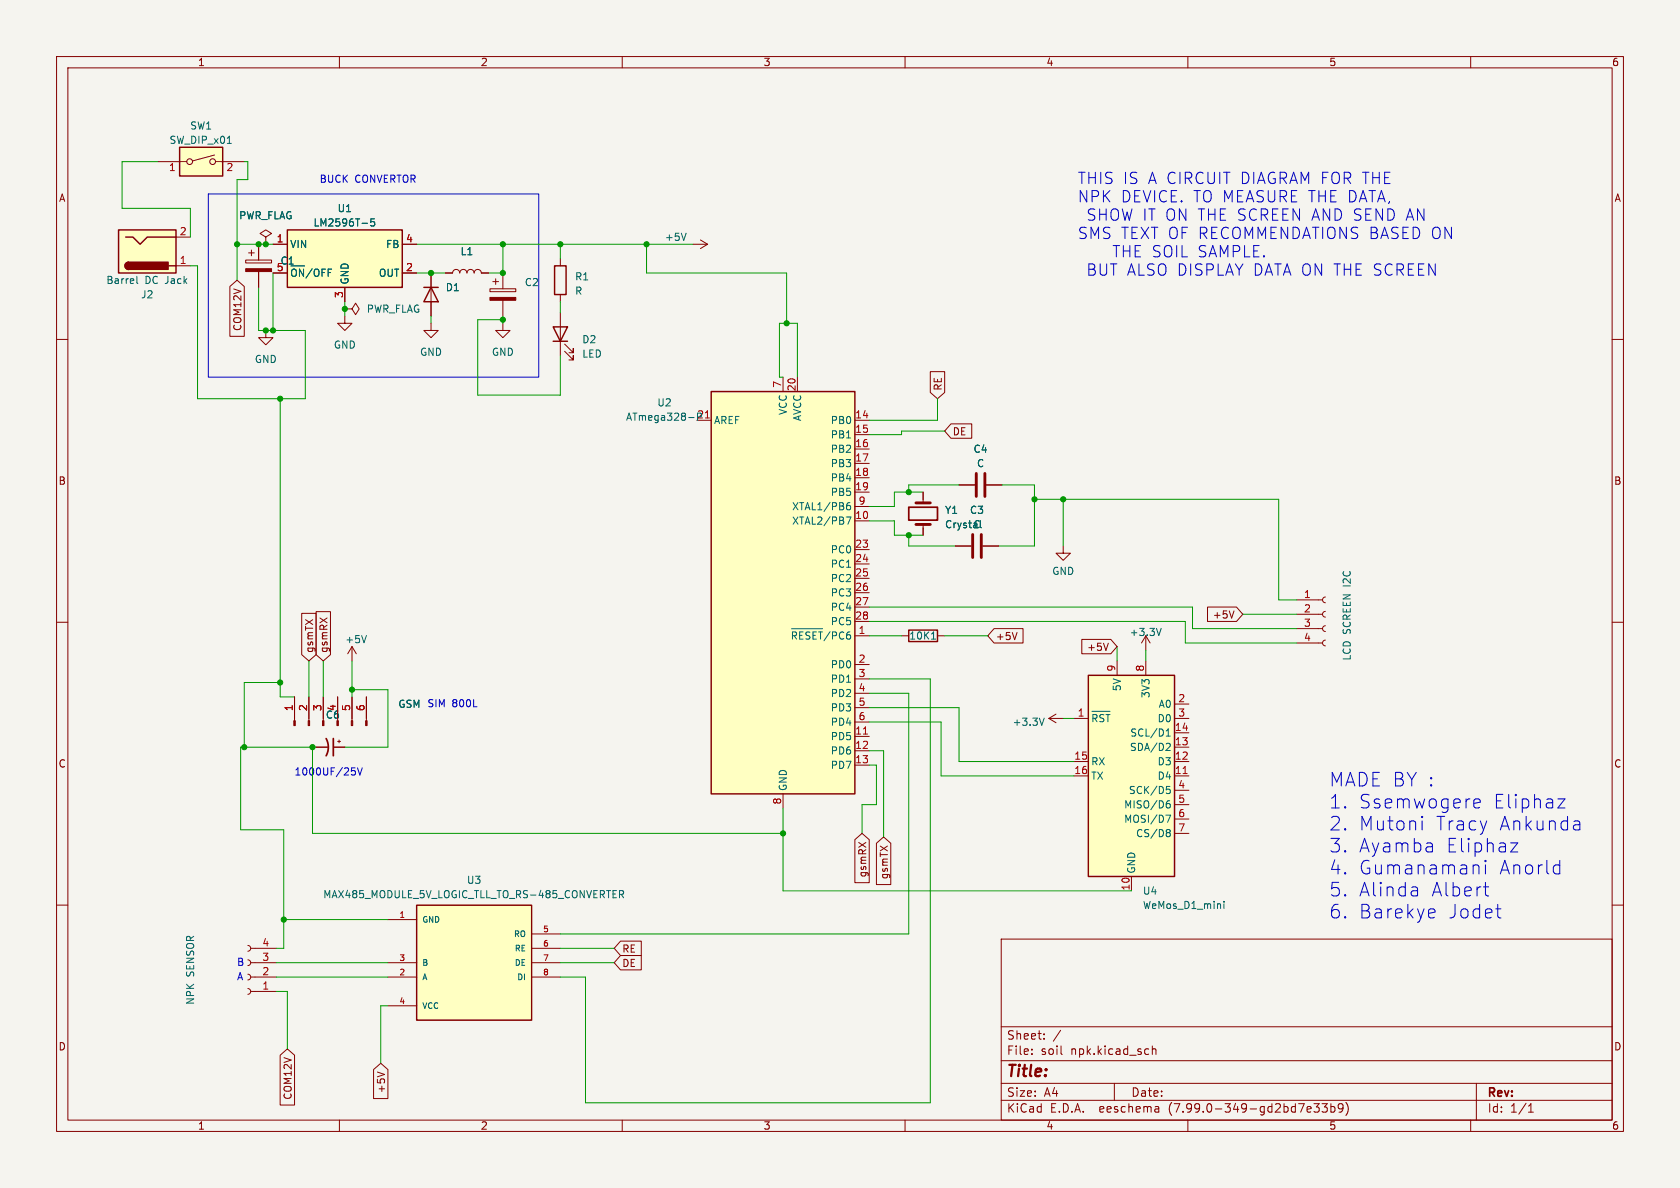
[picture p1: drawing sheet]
<svg xmlns="http://www.w3.org/2000/svg" width="297mm" height="210mm" viewBox="0 0 297 210" stroke-linecap="round" stroke-linejoin="round" font-family="sans-serif">
<path d="M0 0h297v210h-297z" fill="#f5f4ef" stroke="#f5f4ef" stroke-width=".18"/>
<g fill="none" stroke="#840000" stroke-width=".18">
<path d="M10 10h277v190h-277zM12 12h273v186h-273zM60 10v2M110 10v2M160 10v2M210 10v2M260 10v2M27.9 28.6h5.1M37.9 27.4l-3.9 1M38.1 28.6h5.1M10 60h2M31.1 47h2.6"/>
<path d="M31.1 41.9h2.6M40.6 50.6l1.3-1.1 1.3 1.1v8.9h-2.6zM43.4 46h4.6v.5h-4.6zM43.9 44.7h1.1M44.4 44.2v1M45.7 43.2v2.8M45.7 48v2.8M47 58.4v1.3h1.3l-1.3 1.3-1.3-1.3h1.3M47 41.9l1-.6-1-.7-1 .7 1 .6v1.3M47 43.2h.1M48.3 43.2h2.5M48.3 48.3h2.5"/>
<path d="M61 54.6h1.2l.7-1 .6 1-.6 1-.7-1M61 54.6h.1M61 55.9v1.3h1.2l-1.2 1.2-1.3-1.2h1.3M61 50.8v2.5M71.1 43.2h2.6M71.1 48.3h2.6M76.2 57.2v1.2h1.3l-1.3 1.3-1.3-1.3h1.3M76.2 48.3v7.6M78.7 48.3h1.3a.64 .64 0 0 1 .6-.7 .64 .64 0 0 1 .7 .7 .64 .64 0 0 1 .6-.7 .64 .64 0 0 1 .6 .7 .64 .64 0 0 1 .7-.7 .64 .64 0 0 1 .6 .7 .64 .64 0 0 1 .7-.7 .64 .64 0 0 1 .6 .7h1.3M86.6 51.1h4.6v.5h-4.6zM87.1 49.8h1M87.6 49.3v1"/>
<path d="M88.9 57.2v1.2h1.3l-1.3 1.3-1.3-1.3h1.3M88.9 48.3v2.8M88.9 53.1v2.8M99.1 45.7v1.3M99.1 52.1v1.2M99.1 55.2v7.7M122.6 43.2h2.5M123.8 42.4l1.3 .8M125.1 43.2l-1.3 .7M285 60h2M99.8 62.1l1.5 1.5v-.7v.7h-.7M99.8 60.8l1.5 1.6v-.8v.8h-.7"/>
<path d="M123.2 74.3h2.5M138.4 66.7v2.5M141 66.7v2.5M151.1 74.3h2.6M151.1 76.8h2.6M151.1 79.4h2.6M164.5 65.7h2.5v3.7l-1.3 1.1-1.2-1.1zM168.1 74.9h3.7v2.6h-3.7l-1.1-1.3zM151.1 92.1h2.6M151.1 81.9h2.6M151.1 84.5h2.6M151.1 87h2.6"/>
<path d="M151.1 97.2h2.6M151.1 99.7h2.6M151.1 89.5h2.6M163.2 87v1.9M163.2 92.7v1.9M168.9 96.5h2.8M169.5 85.7h2.8M173.7 96.5h2.8M174.4 85.7h2.8M188 96.5v1.3h1.2l-1.2 1.3-1.3-1.3h1.3M10 110h2M53.3 108.4h2.6v7.3l-1.3 1.1-1.3-1.1z"/>
<path d="M55.9 108.1h2.5v7.6l-1.3 1.1-1.2-1.1zM62.2 114.3v2.5M62.2 114.3l-.7 1.3M62.2 114.3l.8 1.3M151.1 112.4h2.6M151.1 117.5h2.6M151.1 102.2h2.6M151.1 104.8h2.6M151.1 107.3h2.6M151.1 109.9h2.6M159.4 112.4h1.3M165.7 112.4h1.3"/>
<path d="M175.7 111.1h5.2v2.6h-5.2l-1.1-1.3zM191.2 113h5.2l1.1 1.3-1.1 1.3h-5.2zM195.9 113.7l-.4 1.3M197.5 116.8v2.6M202.6 112.4l-.8 1.3M202.6 112.4v2.5M202.6 116.8v2.6M202.6 112.4l.7 1.3M213.5 107.3h5.1l1.1 1.3-1.1 1.3h-5.1zM218.2 108l-.5 1.3M229.2 113.7h4.6M229.2 111.1h4.6"/>
<path d="M229.2 108.6h4.6M229.2 106h4.6M234.3 113.2l-.3 .1-.2 .4 .2 .3 .3 .2M234.3 110.6l-.3 .2-.2 .3 .2 .4 .3 .1M234.3 108.1l-.3 .1-.2 .4 .2 .3 .3 .2M234.3 105.5l-.3 .2-.2 .3 .2 .4 .3 .2M285 110h2M52.1 123.2v4.2M54.6 123.2v4.2M55.9 132.1h2M57.1 123.2v3.8M58.9 132.1h2.1"/>
<path d="M59.7 131.1h.5M59.7 123.2v3.8M59.9 130.8v.5M62.2 123.2v4.2M64.8 123.2v4.2M151.1 130.2h2.6M151.1 132.7h2.6M151.1 135.3h2.6M151.1 120h2.6M151.1 122.6h2.6M151.1 125.1h2.6M151.1 127.6h2.6"/>
<path d="M185.4 127l1.3 .8M185.4 127h2.6M186.7 126.2l-1.3 .8M189.9 127h2.5M189.9 137.2h2.5M189.9 134.6h2.5M207.6 132.1h2.6M207.6 127h2.6M207.6 137.2h2.6M207.6 134.6h2.6M207.6 129.5h2.6M207.6 124.5h2.6"/>
<path d="M207.6 139.7h2.6M10 160h2M138.4 140.3v2.6M151.1 148.4l1.3-1.1 1.3 1.1v7.6h-2.6zM154.9 149.1l1.3-1.1 1.3 1.1v7.3h-2.6zM200 154.9v2.6M207.6 142.2h2.6M207.6 144.8h2.6M207.6 147.3h2.6M285 160h2M43.8 167.1l.4 .2 .1 .4-.1 .3-.4 .1M43.8 169.7l.4 .1 .1 .4-.1 .4-.4 .1"/>
<path d="M43.8 172.2l.4 .2 .1 .3-.1 .4-.4 .1M43.8 174.8l.4 .1 .1 .4-.1 .3-.4 .2M44.3 167.6h4.6M44.3 170.2h4.6M44.3 172.7h4.6M44.3 175.3h4.6M68.6 170.2h5.1M68.6 172.7h5.1M68.6 162.6h5.1M68.6 177.8h5.1M94 167.6h5.1M94 170.2h5.1"/>
<path d="M94 172.7h5.1M94 165.1h5.1M109.7 168.9h3.7v2.6h-3.7l-1.1-1.3zM109.7 166.4h3.7v2.5h-3.7l-1.1-1.3zM177 166h108v32h-108zM49.5 186.5l1.3-1.1 1.3 1.1v8.8h-2.6zM60 198v2M66 189.1l1.3-1.1 1.3 1.1v5.1h-2.6zM66.7 189.5l1.3 .4M110 198v2M160 198v2M177 194.5h108"/>
<path d="M177 191.5h108M177 187.5h108M177 181.5h108M182.4 186.3v.1M182.4 185.5v.1M184.6 183.6v.1M184.6 182.8v.1M187.6 186.3l.2 .1M197 191.5v3M203.7 184.9v1.5M203.7 185.5l.2-.1 .4 .1 .1 .9M204.6 195.6l.3 .2v.8"/>
<path d="M204.9 196.5l-.5 .1M204.9 196h-.5M210 198v2M232.3 195.1h.9l-.5 .6 .4 .1v.7l-.2 .1h-.4l-.2-.1M233.7 195.1h.9l-.5 .6 .5 .1v.7l-.2 .1h-.5l-.2-.1M235.3 195.7l.4-.1 .3 .3v.4l-.1 .2h-.6M235.3 195.1v1.5M237.4 195.7l-.3 .3h-.4l-.1-.3 .1-.5 .4-.1 .3 .1a.99 .99 0 0 1-.4 1.4h-.3M237.9 194.9a1.72 1.72 0 0 1 0 2.3M260 198v2M261 191.5v6.5M270.2 196.6h.9"/>
<path d="M270.2 195.5l.4-.4v1.5"/>
<circle cx="33.5" cy="28.6" r=".51"/>
<circle cx="37.6" cy="28.6" r=".51"/>
</g>
<g fill="none" stroke="#840000" stroke-width=".25">
<path d="M31.7 26h7.7v5.1h-7.7zM21 40.6h10.1v7.7h-10.1zM22.2 41.9h1.3l1.3 1.3 1.2-1.3h5.1M22.7 46.4a.64 .64 0 0 0-.6 .6 .64 .64 0 0 0 .6 .6M29.8 47h1.3M50.8 40.6h20.3v10.2h-20.3zM74.9 50.8h2.6M76.2 50.8l1.3 2.5h-2.6zM97.8 57.8h2.5l-1.2 2.5zM98 47h2.1v5.1h-2.1zM97.8 60.3h2.5M125.7 69.2h25.4v71.1h-25.4z"/>
<path d="M160.7 111.4h5v2h-5zM192.4 119.4h15.2v35.5h-15.2zM73.7 160h20.3v20.3h-20.3z"/>
</g>
<path d="M161.9 92.7h2.6M161.9 88.9h2.6M172 94.5v4.1M172.6 83.7v4.1M173.5 94.5v4.1M174.1 83.7v4.1" fill="none" stroke="#840000" stroke-width=".51"/>
<g fill="none" stroke="#006464" stroke-width=".18">
<path d="M40.2 25.4h.7M64 39.5h1M66.2 38.7h-.6l-.1 .6 .2-.1h.4l.2 .2-.1 .4-.2 .2-.5-.2M24.2 48.8v1.1l.2 .2M51.4 47h2.4M51.5 48a.42 .42 0 0 1 .5-.4 .42 .42 0 0 1 .4 .4M53.7 47.6v1.2l-.8-1.2v1.2M55.2 47.5l-1.1 1.7M55.5 48a.42 .42 0 0 1 .5-.4 .42 .42 0 0 1 .4 .4M57.5 47.6h-.6v1.2M58.6 47.6h-.6v1.2M121.3 41.2l-.4 1.3"/>
<path d="M121.7 73.8h1M149.7 77.4h.7M149.6 91.4h.8l-.5 1.3M149.7 89.6l.2-.3h.2l.3 .3v.3l-.3 .2h-.2l-.2-.2M150.3 88.9h-.4l-.2 .5M64.8 112.3l-.4 1.3M139.9 111.1h5.5M140.8 112l-.2-.3h-.5v1.3M142 111.7h-.6v1.3M143.2 111.8l-.5-.1-.2 .3M144.3 111.7h-.6v1.3M144.7 111.7h.7"/>
<path d="M145.1 111.7v1.3M146.8 111.7l-1.1 1.6M147.9 112l-.2-.3h-.5v1.3M149.2 111.8l-.4-.1-.4 .3M150.3 111.7l-.4 .1-.2 .2M164.7 113h.7M205.3 111.1l-.4 1.2M184.6 127l-.4 1.2M193 125.7h3.2M193.9 126.6l-.2-.3h-.5v1.3M195.2 126.4l-.5-.1-.3 .3M195.5 126.3h.7"/>
<path d="M195.9 126.3v1.3M206.2 130.1h.7M206.2 129.2l.3-.3v1.2M206.2 139h.6M206.4 131.4l.4 .1 .1 .3-.8 .9h.8M206.4 139.5h.3l.2 .2-.1 .5-.4 .1M109.5 158.1l.6-.1 .1-.1v-.3l-.7-.2v1.3M109.8 158.1l.4 .6M206.1 144.1h.9l-.6 1.3M206.4 142h.3l.2 .3-.1 .4-.4 .1M206.4 146.6h.3l.2 .3-.2 .3M206.4 147.2h.3"/>
<path d="M206.7 147.2l.2 .2v.3l-.2 .2h-.3M206.8 141.6h-.4M216.4 159.3v.2M216.4 159.8v.8"/>
</g>
<path d="M160.7 89.7h5v2.2h-5zM57.7 130.6a3.2 3.2 0 0 1 0 3M58.9 130.6v3" fill="none" stroke="#840000" stroke-width=".3"/>
<g fill="#840000" stroke="#840000" stroke-width=".18">
<path d="M64.6 127.4h.3v.9h-.3z"/>
<path d="M62.1 127.4h.3v.9h-.3z"/>
<path d="M59.6 127.4h.2v.9h-.2z"/>
<path d="M57 127.4h.3v.9h-.3z"/>
<path d="M54.5 127.4h.2v.9h-.2z"/>
<path d="M51.9 127.4h.3v.9h-.3z"/>
<path d="M86.6 52.6h4.6v.5h-4.6z"/>
<path d="M43.4 47.5h4.6v.5h-4.6z"/>
</g>
<g fill="#ffffc2" stroke="#ffffc2" stroke-width=".18">
<path d="M73.7 160h20.3v20.3h-20.3z"/>
<path d="M125.7 69.2h25.4v71.1h-25.4z"/>
<path d="M21 40.6h10.1v7.7h-10.1z"/>
<path d="M31.7 26h7.7v5.1h-7.7z"/>
<path d="M192.4 119.4h15.2v35.5h-15.2z"/>
<path d="M50.8 40.6h20.3v10.2h-20.3z"/>
</g>
<path d="M124.7 73.9h.7M152.6 129.8h.8M209.2 136.8h.7" fill="none" stroke="#a90000" stroke-width=".18"/>
<g fill="#840000" stroke="#840000" stroke-width=".25">
<path d="M22.3 46.5l.4-.1v1.2a.63 .63 0 0 1-.6-.4 .63 .63 0 0 1 .2-.7z"/>
<path d="M22.7 46.4h7v1.2h-7z"/>
</g>
<g fill="none" stroke="#0000c2" stroke-width=".18">
<path d="M36.8 34.3h58.4v32.4h-58.4zM48.3 27.9h.1M62.2 135.7h.6M62.3 136.2h.3l.2 .3v.4l-.5 .1M63.2 135.7l.4 1.3 .4-1.3M250.3 156.8l.3 .3v1.3M250.6 158.3l-.2 .1M250.6 157.3l-.2 .2M251.4 145.1v1.6M260.6 142.5l.3 .3 .7-.1M260.6 141.6l.3-.4h.5l.3 .4v.2l-1.1 .2M260.8 152.9h.3l.4 .3v1.3"/>
<path d="M262.3 156.8h.9M262.6 152.9v1.6M262.6 158l.1 .3 .5 .1M267.1 149h1.2l-1.2 1.6h1.2M275.1 152.9l.7 .1M275.4 141.2h1.3l-1.3 1.6h1.3M275.8 152.1v2.4M275.8 154.4l-.7 .1M279 145.1l.3 .4v1.2M279.3 146.6l-.8 .1M279.3 145.7l-.8 .1M253.4 160.7l.2 .1 .1 .4-1.2 .3"/>
<path d="M253.6 162.2l-.2 .1M264.4 160.7h.9M264.9 162.2l.4 .1"/>
</g>
<g fill="none" stroke="#009600" stroke-width=".18">
<path d="M27.9 28.6h-6.3v8.2h12.1v5.1M43.2 28.6h.6v3.2h-1.9v17.7M33.7 47h1.2v23.5h19.1v-12.1h-8.3v-7.6M41.9 43.2h6.4M48.3 48.3v10.1M61 53.3v2.6M73.7 43.2h48.9M73.7 48.3h5M76.2 55.9v1.3M88.9 43.2v5.1h-2.5M88.9 55.9v1.3M88.9 56.5h-4.4v13.4h14.6v-7"/>
<path d="M99.1 43.2v2.5M99.1 53.3v1.9M114.3 43.2v5.1h24.8v8.9M49.5 70.5v52.7h2.6M138.4 66.7h-.6v-9.5h3.2v9.5M165.7 70.5v3.8h-12M167 76.2h-7.6v.6h-5.7M153.7 92.1h4.4v2.5h5.1M160.7 94.6v1.9h8.2M163.2 87h-5.1v2.5h-4.4M169.5 85.7h-8.8v1.3M177.2 85.7h5.7v10.8h-6.4"/>
<path d="M182.9 88.3h43.2v17.7h3.1M188 88.3v8.2M54.6 116.8v6.4M57.1 116.8v6.4M62.2 116.8v6.4M153.7 112.4h5.7M153.7 107.3h57.1v3.8h18.4M153.7 109.9h55.8v3.8h19.7M167 112.4h7.6M197.5 114.3v2.5M202.6 114.9v1.9M219.7 108.6h9.5"/>
<path d="M49.5 120.7h-6.3v11.4M55.2 132.1v15.2h83.2M55.9 132.1h-13.4v14.6h7.7v20.9h-1.3M62.2 121.9h6.4v10.2h-7.6M153.7 120h10.8v74.9h-61v-22.2h-4.4M153.7 127.6h12.7v9.6h23.5M153.7 132.7h2.5v15.3M153.7 125.1h15.8v9.5h20.4M153.7 135.3h1.2v6.9h-2.5v5.1M153.7 122.6h7v42.5h-61.6M188 127h1.9M138.4 142.9v14.6h61.6"/>
<path d="M48.9 170.2h19.7M48.9 175.3h1.9v10.1M48.9 172.7h19.7M50.2 162.6h18.4M68.6 177.8h-1.3v10.2M99.1 167.6h9.5M99.1 170.2h9.5"/>
</g>
<g fill="#009600" stroke="#009600" stroke-width=".18">
<circle cx="114.3" cy="43.2" r=".46"/>
<circle cx="139.1" cy="57.2" r=".46"/>
<circle cx="49.5" cy="120.7" r=".46"/>
<circle cx="50.2" cy="162.6" r=".46"/>
<circle cx="55.2" cy="132.1" r=".46"/>
<circle cx="43.2" cy="132.1" r=".46"/>
<circle cx="62.2" cy="121.9" r=".46"/>
<circle cx="88.9" cy="56.5" r=".46"/>
<circle cx="88.9" cy="43.2" r=".46"/>
<circle cx="99.1" cy="43.2" r=".46"/>
<circle cx="88.9" cy="48.3" r=".46"/>
<circle cx="76.2" cy="48.3" r=".46"/>
<circle cx="160.7" cy="87" r=".46"/>
<circle cx="138.4" cy="147.3" r=".46"/>
<circle cx="47" cy="43.2" r=".46"/>
<circle cx="45.7" cy="43.2" r=".46"/>
<circle cx="41.9" cy="43.2" r=".46"/>
<circle cx="160.7" cy="94.6" r=".46"/>
<circle cx="182.9" cy="88.3" r=".46"/>
<circle cx="188" cy="88.3" r=".46"/>
<circle cx="48.3" cy="58.4" r=".46"/>
<circle cx="47" cy="58.4" r=".46"/>
<circle cx="49.5" cy="70.5" r=".46"/>
<circle cx="61" cy="54.6" r=".46"/>
</g>
<g font-size="3.3" fill="#0000c2">
<text x="234.9" y="139.2">MADE BY :</text>
<text x="234.9" y="143.1">1.</text>
<text x="240.1" y="143.1">Ssemwogere</text>
<text x="263.8" y="143.1">Eliphaz</text>
<text x="234.9" y="147">2.</text>
<text x="240.1" y="147">Mutoni</text>
<text x="253.6" y="147">Tracy</text>
<text x="264.7" y="147">Ankunda</text>
<text x="234.9" y="150.9">3.</text>
<text x="234.9" y="154.8">4.</text>
<text x="240.1" y="150.9">Ayamba</text>
<text x="240.1" y="154.8">Gumanamani</text>
<text x="255.4" y="150.9">Eliphaz</text>
<text x="264.8" y="154.8">Anorld</text>
<text x="234.9" y="158.7">5.</text>
<text x="240.1" y="158.7">Alinda</text>
<text x="252.8" y="158.7">Albert</text>
<text x="234.9" y="162.6">6.</text>
<text x="240.1" y="162.6">Barekye</text>
<text x="255.8" y="162.6">Jodet</text>
</g>
<g font-size="2.8" fill="#0000c2">
<text x="190.5" y="32.7">THIS IS A CIRCUIT DIAGRAM FOR THE</text>
<text x="190.5" y="35.9">NPK DEVICE. TO MEASURE THE DATA,</text>
<text x="192" y="39.2">SHOW IT ON THE SCREEN AND SEND AN</text>
<text x="190.5" y="42.4">SMS TEXT OF RECOMMENDATIONS BASED ON</text>
<text x="196.5" y="45.7">THE SOIL SAMPLE.</text>
<text x="192" y="48.9">BUT ALSO DISPLAY DATA ON THE SCREEN</text>
</g>
<text font-size="2.8" fill="#840000" x="178" y="190.8">Title:</text>
<g font-size="2.1" fill="#840000">
<text x="178" y="183.9">Sheet:</text>
<text x="186.2" y="183.9">/</text>
<text x="178" y="186.6">File:</text>
<text x="184" y="186.6">soil</text>
<text x="189.3" y="186.6">npk.kicad_sch</text>
<text x="178" y="196.8">KiCad</text>
<text x="178" y="194">Size:</text>
<text x="184.6" y="194">A4</text>
<text x="185.7" y="196.8">E.D.A.</text>
<text x="194.4" y="196.8">eeschema</text>
<text x="200" y="194">Date:</text>
<text x="206.7" y="196.8">(7.99.0-349-gd2bd7e33b9)</text>
<text x="263" y="194.2">Rev:</text>
<text x="263" y="196.8">Id:</text>
<text x="267" y="196.8">1/1</text>
</g>
<g font-size="1.8" fill="#840000">
<text x="35" y="11.8">1</text>
<text x="85" y="11.8">2</text>
<text x="135" y="11.8">3</text>
<text x="185" y="11.8">4</text>
<text x="235" y="11.8">5</text>
<text x="285" y="11.8">6</text>
<text x="10.4" y="35.8">A</text>
<text x="285.4" y="35.8">A</text>
<text x="42.8" y="58.6" transform="rotate(-90 42.8 58.6)">COM12V</text>
<text x="166.7" y="69.1" transform="rotate(-90 166.7 69.1)">RE</text>
<text x="168.4" y="77.1">DE</text>
<text x="10.3" y="85.8">B</text>
<text x="285.3" y="85.8">B</text>
<text x="176.1" y="113.3">+5V</text>
<text x="214.3" y="109.5">+5V</text>
<text x="55.5" y="115.4" transform="rotate(-90 55.5 115.4)">gsmTX</text>
<text x="58.1" y="115.4" transform="rotate(-90 58.1 115.4)">gsmRX</text>
<text x="192.1" y="115.2">+5V</text>
<text x="10.3" y="135.8">C</text>
<text x="285.3" y="135.8">C</text>
<text x="153.3" y="155.2" transform="rotate(-90 153.3 155.2)">gsmRX</text>
<text x="157.1" y="155.6" transform="rotate(-90 157.1 155.6)">gsmTX</text>
<text x="110" y="171.1">DE</text>
<text x="110" y="168.6">RE</text>
<text x="10.3" y="185.8">D</text>
<text x="285.3" y="185.8">D</text>
<text x="51.7" y="194.5" transform="rotate(-90 51.7 194.5)">COM12V</text>
<text x="68.2" y="193.4" transform="rotate(-90 68.2 193.4)">+5V</text>
<text x="35" y="199.8">1</text>
<text x="85" y="199.8">2</text>
<text x="135" y="199.8">3</text>
<text x="185" y="199.8">4</text>
<text x="235" y="199.8">5</text>
<text x="285" y="199.8">6</text>
</g>
<g font-size="1.8" fill="#006464">
<text x="33.6" y="23.1">SW1</text>
<text x="29.9" y="25.6">SW_DIP_x01</text>
<text x="42.2" y="38.9">PWR_FLAG</text>
<text x="55.4" y="40.2">LM2596T-5</text>
<text x="59.6" y="37.7">U1</text>
<text x="49.5" y="46.9">C1</text>
<text x="51.3" y="44">VIN</text>
<text x="68.1" y="44">FB</text>
<text x="81.4" y="45.3">L1</text>
<text x="117.5" y="42.7">+5V</text>
<text x="18.7" y="50.4">Barrel</text>
<text x="24.9" y="52.9">J2</text>
<text x="25.6" y="50.4">DC Jack</text>
<text x="48.9" y="48">5</text>
<text x="51.3" y="49.7">~{ON}/OFF</text>
<text x="61.8" y="50.3" transform="rotate(-90 61.8 50.3)">GND</text>
<text x="66.9" y="49.1">OUT</text>
<text x="78.7" y="51.6">D1</text>
<text x="92.7" y="50.7">C2</text>
<text x="101.6" y="49.7">R1</text>
<text x="101.6" y="52.3">R</text>
<text x="64.8" y="55.4">PWR_FLAG</text>
<text x="45" y="64.3">GND</text>
<text x="59" y="61.8">GND</text>
<text x="74.2" y="63.1">GND</text>
<text x="86.9" y="63.1">GND</text>
<text x="102.9" y="60.8">D2</text>
<text x="102.9" y="63.4">LED</text>
<text x="116.1" y="72">U2</text>
<text x="110.6" y="74.5">ATmega328-P</text>
<text x="123.2" y="74">21</text>
<text x="126.2" y="75.1">AREF</text>
<text x="139.3" y="73.5" transform="rotate(-90 139.3 73.5)">VCC</text>
<text x="141.8" y="74.6" transform="rotate(-90 141.8 74.6)">AVCC</text>
<text x="146.7" y="75.1">PB0</text>
<text x="146.7" y="77.7">PB1</text>
<text x="146.7" y="80.2">PB2</text>
<text x="146.7" y="82.7">PB3</text>
<text x="172.1" y="80.2">C4</text>
<text x="172.7" y="82.7">C</text>
<text x="146.7" y="85.3">PB4</text>
<text x="146.7" y="87.8">PB5</text>
<text x="139.9" y="92.9">XTAL2/PB7</text>
<text x="139.9" y="90.4">XTAL1/PB6</text>
<text x="167" y="91">Y1</text>
<text x="167" y="93.5">CrystalC</text>
<text x="171.4" y="91">C3</text>
<text x="146.7" y="98">PC0</text>
<text x="146.7" y="100.5">PC1</text>
<text x="186" y="101.8">GND</text>
<text x="146.7" y="103.1">PC2</text>
<text x="146.7" y="105.6">PC3</text>
<text x="61" y="113.9">+5V</text>
<text x="139.7" y="113.8">~{RESET}/PC6</text>
<text x="146.7" y="108.1">PC4</text>
<text x="146.7" y="110.7">PC5</text>
<text x="160.7" y="113.2">10K1</text>
<text x="199.7" y="112.6">+3.3V</text>
<text x="146.7" y="118.3">PD0</text>
<text x="239" y="116.8" transform="rotate(-90 239 116.8)">LCD SCREEN I2C</text>
<text x="70.4" y="125.3">GSM</text>
<text x="146.7" y="120.8">PD1</text>
<text x="146.7" y="123.4">PD2</text>
<text x="146.7" y="125.9">PD3</text>
<text x="198.3" y="122.3" transform="rotate(-90 198.3 122.3)">5V</text>
<text x="203.4" y="123.5" transform="rotate(-90 203.4 123.5)">3V3</text>
<text x="204.7" y="125.3">A0</text>
<text x="57.5" y="127.2">C6</text>
<text x="146.7" y="131">PD5</text>
<text x="146.7" y="128.5">PD4</text>
<text x="179" y="128.5">+3.3V</text>
<text x="192.9" y="128.4">~{RST}</text>
<text x="199.7" y="130.4">SCL/D1</text>
<text x="204.5" y="127.8">D0</text>
<text x="146.7" y="133.5">PD6</text>
<text x="146.7" y="136.1">PD7</text>
<text x="192.9" y="135.4">RX</text>
<text x="192.9" y="138">TX</text>
<text x="199.6" y="132.9">SDA/D2</text>
<text x="204.5" y="138">D4</text>
<text x="204.5" y="135.4">D3</text>
<text x="139.3" y="139.8" transform="rotate(-90 139.3 139.8)">GND</text>
<text x="198.6" y="143.1">MISO/D6</text>
<text x="199.5" y="140.5">SCK/D5</text>
<text x="198.6" y="145.6">MOSI/D7</text>
<text x="200.7" y="148.1">CS/D8</text>
<text x="200.9" y="154.4" transform="rotate(-90 200.9 154.4)">GND</text>
<text x="57.1" y="158.9">MAX485_MODULE_5V_LOGIC_TLL_TO_RS-485_CONVERTER</text>
<text x="82.5" y="156.4">U3</text>
<text x="202" y="160.8">WeMos_D1_mini</text>
<text x="202" y="158.3">U4</text>
<text x="34.5" y="172.7" transform="rotate(-90 34.5 172.7)">SENSOR</text>
<text x="34.5" y="177.7" transform="rotate(-90 34.5 177.7)">NPK</text>
</g>
<g font-size="1.8" fill="#a90000">
<text x="29.8" y="30.5">1</text>
<text x="40" y="30.5">2</text>
<text x="31.7" y="41.7">2</text>
<text x="31.7" y="46.7">1</text>
<text x="48.9" y="42.9">1</text>
<text x="71.7" y="42.9">4</text>
<text x="60.7" y="52.7" transform="rotate(-90 60.7 52.7)">3</text>
<text x="71.7" y="48">2</text>
<text x="138.2" y="68.6" transform="rotate(-90 138.2 68.6)">7</text>
<text x="140.7" y="69.2" transform="rotate(-90 140.7 69.2)">20</text>
<text x="151.1" y="74">14</text>
<text x="151.1" y="76.6">15</text>
<text x="151.1" y="79.1">16</text>
<text x="151.1" y="81.7">17</text>
<text x="151.1" y="84.2">18</text>
<text x="151.1" y="86.7">19</text>
<text x="151.7" y="89.3">9</text>
<text x="151.1" y="91.8">10</text>
<text x="151.1" y="96.9">23</text>
<text x="151.1" y="99.4">24</text>
<text x="151.1" y="102">25</text>
<text x="151.1" y="104.5">26</text>
<text x="151.1" y="107.1">27</text>
<text x="230.5" y="105.8">1</text>
<text x="151.1" y="109.6">28</text>
<text x="151.7" y="112.1">1</text>
<text x="230.5" y="108.3">2</text>
<text x="230.5" y="110.9">3</text>
<text x="230.5" y="113.4">4</text>
<text x="151.7" y="117.2">2</text>
<text x="151.7" y="119.8">3</text>
<text x="197.2" y="118.8" transform="rotate(-90 197.2 118.8)">9</text>
<text x="202.3" y="118.8" transform="rotate(-90 202.3 118.8)">8</text>
<text x="51.8" y="125.8" transform="rotate(-90 51.8 125.8)">1</text>
<text x="54.4" y="125.8" transform="rotate(-90 54.4 125.8)">2</text>
<text x="56.9" y="125.8" transform="rotate(-90 56.9 125.8)">3</text>
<text x="59.4" y="125.8" transform="rotate(-90 59.4 125.8)">4</text>
<text x="62" y="125.8" transform="rotate(-90 62 125.8)">5</text>
<text x="64.5" y="125.8" transform="rotate(-90 64.5 125.8)">6</text>
<text x="151.7" y="122.3">4</text>
<text x="151.7" y="124.8">5</text>
<text x="208.2" y="124.2">2</text>
<text x="151.1" y="129.9">11</text>
<text x="151.7" y="127.4">6</text>
<text x="190.5" y="126.7">1</text>
<text x="207.6" y="131.8">13</text>
<text x="207.6" y="129.3">14</text>
<text x="208.2" y="126.7">3</text>
<text x="151.1" y="132.5">12</text>
<text x="151.1" y="135">13</text>
<text x="189.9" y="134.4">15</text>
<text x="189.9" y="136.9">16</text>
<text x="207.6" y="136.9">11</text>
<text x="207.6" y="134.4">12</text>
<text x="138.2" y="142.3" transform="rotate(-90 138.2 142.3)">8</text>
<text x="208.2" y="139.4">4</text>
<text x="208.2" y="142">5</text>
<text x="208.2" y="144.5">6</text>
<text x="208.2" y="147.1">7</text>
<text x="199.8" y="157.5" transform="rotate(-90 199.8 157.5)">10</text>
<text x="46.3" y="167.4">4</text>
<text x="46.3" y="172.5">2</text>
<text x="46.3" y="169.9">3</text>
<text x="46.3" y="175">1</text>
</g>
<g font-size="1.8" fill="#0000c2">
<text x="56.5" y="32.4">BUCK</text>
<text x="62.8" y="32.4">CONVERTOR</text>
<text x="70.4" y="125.3">GSM SIM 800L</text>
<text x="52.1" y="137.2">1000UF/25V</text>
<text x="41.9" y="173.4">A</text>
<text x="41.9" y="170.8">B</text>
</g>
<g font-size="1.4" fill="#a90000">
<text x="70.5" y="162.3">1</text>
<text x="95.9" y="164.8">5</text>
<text x="95.9" y="167.4">6</text>
<text x="70.5" y="172.5">2</text>
<text x="70.5" y="169.9">3</text>
<text x="95.9" y="169.9">7</text>
<text x="95.9" y="172.5">8</text>
<text x="70.5" y="177.5">4</text>
</g>
<g font-size="1.4" fill="#006464">
<text x="74.7" y="163.3">GND</text>
<text x="90.7" y="165.8">RO</text>
<text x="74.7" y="173.4">A</text>
<text x="74.7" y="170.9">B</text>
<text x="90.9" y="168.3">RE</text>
<text x="90.9" y="170.9">DE</text>
<text x="91.3" y="173.4">DI</text>
<text x="74.7" y="178.5">VCC</text>
</g>
</svg>
